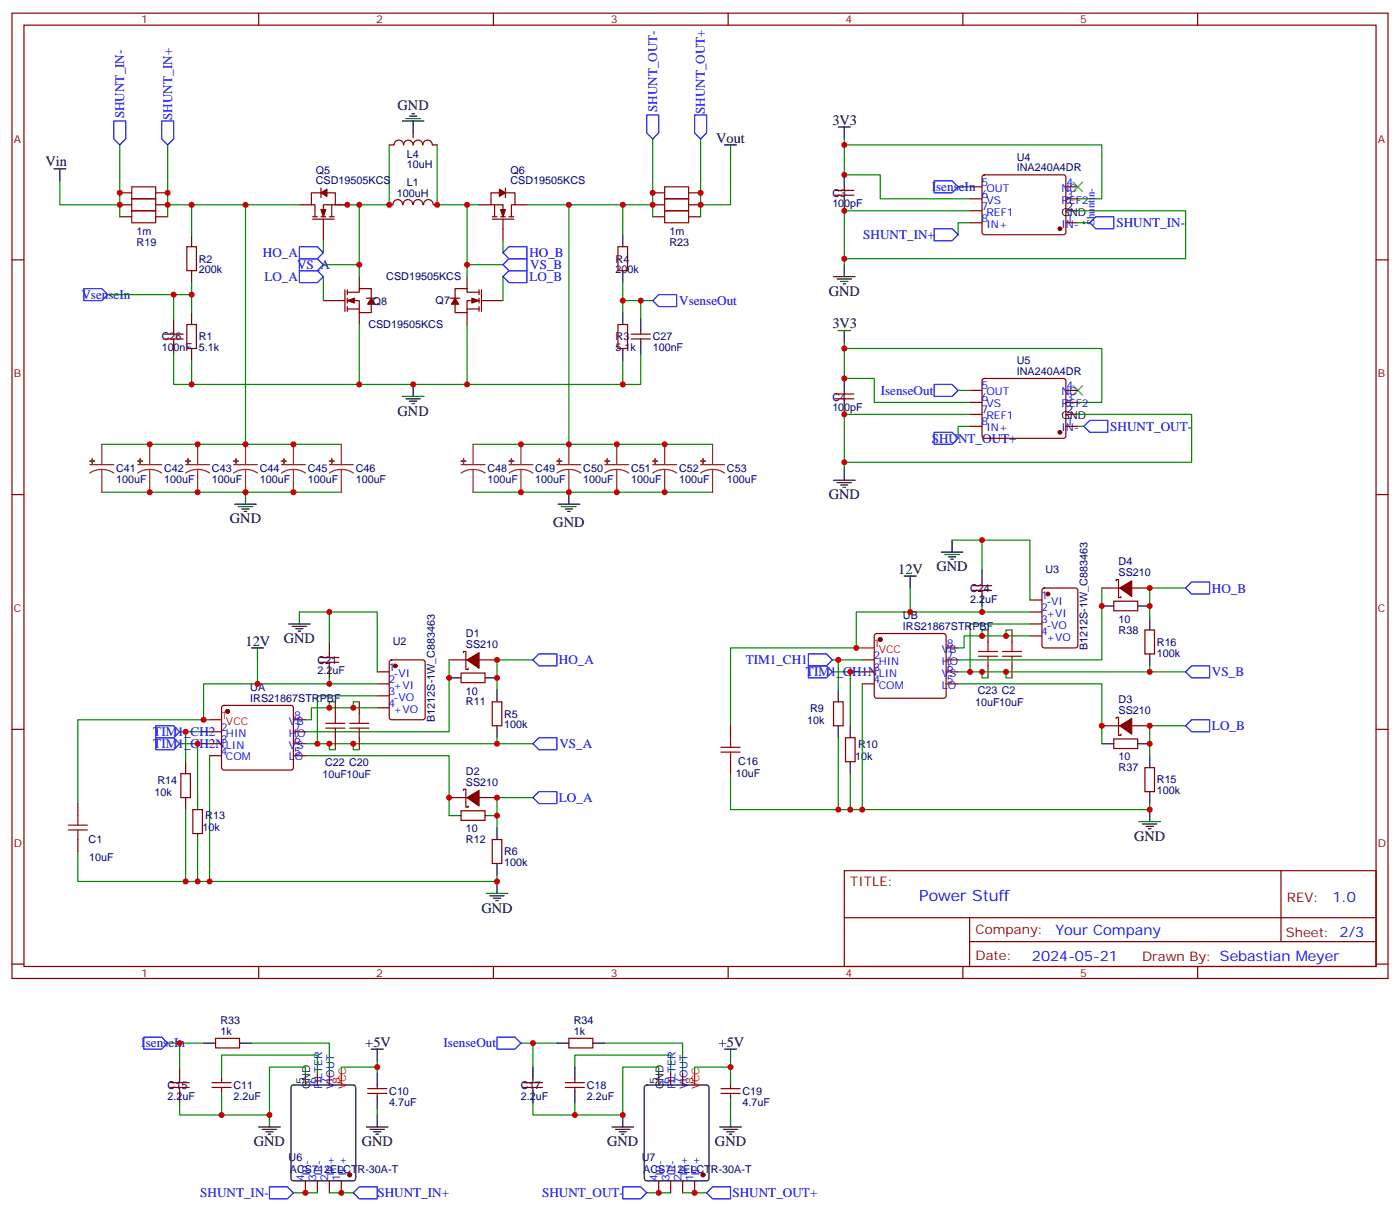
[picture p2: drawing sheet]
<svg xmlns="http://www.w3.org/2000/svg" width="412mm" height="357mm" viewBox="0 0 412 357" stroke-linecap="round" stroke-linejoin="round" font-family="sans-serif">
<g fill="none" stroke="#870000" stroke-width=".35">
<path d="M3.5 3.9h405.4v284.3h-405.4zM7.1 7.4h398.2v277.3h-398.2zM76.2 3.9v3.5M145.3 3.9v3.5M214.5 3.9v3.5M283.6 3.9v3.5M352.8 3.9v3.5M121.7 39.2v1.4M35.3 56.8h3.5M45.9 56.8h3.5M94.5 55.4v2.8M94.5 56.8h-2.8v3.5h1.1v3.6"/>
<path d="M96.3 56.8h2.5v3.5h-3.6v3.6M114.7 42.7h1.4a1.41 1.41 0 0 1 1.4-1.4 1.41 1.41 0 0 1 1.4 1.4 1.41 1.41 0 0 1 1.4-1.4 1.41 1.41 0 0 1 1.4 1.4 1.41 1.41 0 0 1 1.4-1.4 1.41 1.41 0 0 1 1.4 1.4 1.41 1.41 0 0 1 1.4-1.4 1.41 1.41 0 0 1 1.5 1.4h1.4M147.1 56.8h-2.5v3.5h3.6v3.6M148.9 55.4v2.8M148.9 56.8h2.8v3.5h-1.1v3.6M192.3 56.8h3.5M202.8 56.8h3.6M245.9 57.5h5.6M245.9 56.1h5.6M248.7 55v1.1M248.7 57.5v1.1M285.8 58.6h3.5"/>
<path d="M285.8 55h3.5M289.5 51.7l.5-.2h23.3l.5 .2 .2 .5-.1 16.5-.6 .4h-23.6l-.4-.7v-16.2zM314 58.6h3.5M314 55h3.5M3.5 76.6h3.6M35.3 60.3h3.5M35.3 63.9h3.5M45.9 60.3h3.5M45.9 63.9h3.5M55 72.7h2.9v7h-2.9zM88.2 60.3h3.5M92.1 63.9h1.4"/>
<path d="M92.1 64.6h6.3M94.5 63.9h1.5M95.2 64.6v6.3M97 63.9h1.4M97.7 60.3v3.6M98.8 60.3h3.5M114.7 60.3h1M115.8 60.3a1.41 1.41 0 0 1 1.4-1.5 1.41 1.41 0 0 1 1.4 1.5M118.7 60.3a1.41 1.41 0 0 1 1.4-1.5 1.41 1.41 0 0 1 1.5 1.5M121.7 60.3a1.41 1.41 0 0 1 1.4-1.5 1.41 1.41 0 0 1 1.4 1.5M124.8 60.3a1.41 1.41 0 0 1 1.4-1.5 1.41 1.41 0 0 1 1.4 1.5M127.7 60.3h1.1"/>
<path d="M141.1 60.3h3.5M145 63.9h1.4M145 64.6h6.3M145.7 60.3v3.6M147.5 63.9h1.4M148.2 64.6v6.3M149.9 63.9h1.4M151.7 60.3h3.5M182 72.7h2.9v7h-2.9zM192.3 60.3h3.5M192.3 63.9h3.5M202.8 60.3h3.6"/>
<path d="M202.8 63.9h3.6M285.8 65.6h3.5M285.8 62.1h3.5M314 65.6h3.5M405.3 76.6h3.6M48.3 99.8h5.7M48.3 98.4h5.7M51.2 97.4v1M51.2 99.8v1.1M55 95.6h2.9v7.1h-2.9zM95.2 88.5h6.4M101.6 85.4v6.3"/>
<path d="M102.3 88.5h3.5v3.6h3.6v-2.5M102.3 86.1h3.5v-1.1h3.6v2.8M102.3 85.4v1.4M102.3 87.8v1.5M102.3 90.3v1.4M102.3 91h3.5M105.8 81.5v3.5M105.8 92.1v3.5M107.9 87.8h2.9M132.6 87.8h2.9M137.6 91h3.5M137.6 81.5v3.5"/>
<path d="M137.6 92.1v3.5M141.1 88.5h-3.5v3.6h-3.5v-2.5M141.1 86.1h-3.5v-1.1h-3.5v2.8M141.1 85.4v1.4M141.1 87.8v1.5M141.1 90.3v1.4M141.8 88.5h6.4M141.8 85.4v6.3M182 95.6h2.9v7.1h-2.9zM185.9 99.8h5.7M185.9 98.4h5.7M188.7 97.4v1"/>
<path d="M188.7 99.8v1.1M245.9 117.5h5.6M245.9 116.1h5.6M248.7 115v1.1M248.7 117.5v1M285.8 118.5h3.5M285.8 115h3.5M289.5 111.7l.5-.2h23.3l.5 .2 .2 .5-.1 16.5-.6 .4h-23.6l-.4-.7v-16.2zM314 118.5h3.5M314 115h3.5M285.8 125.6h3.5M285.8 122.1h3.5"/>
<path d="M314 125.6h3.5M3.5 145.7h3.6M405.3 145.7h3.6M286.5 173.9h5.6M286.5 172.5h5.6M289.3 171.4v1.1M289.3 173.9v1.1M303.4 176.7h3.5M307.2 173.4l.4-.2h9.2l.6 .4 .1 16.5-.5 .7-9.4 .1-.6-.5-.1-16.5zM324.6 173.2h5.2M328.1 177.1h7v2.8h-7zM328.8 171.1v-.4h.7v5.3h.7v-.3"/>
<path d="M333.4 173.2h5.3M94.2 195.1h5.6M94.2 193.7h5.6M97 192.6v1.1M97 195.1v1M111.1 197.9h3.6M114.9 194.6l.5-.2h9.1l.7 .4v16.5l-.4 .7h-9.4l-.7-.4v-16.5zM132.3 194.4h5.3M135.8 198.3h7.1v2.8h-7.1zM136.5 192.3v-.4h.7v5.3h.7v-.4M141.1 194.4h5.3M254 194.4h3.5"/>
<path d="M254 197.9h3.5M257.8 186.8l.4-.2h19.8l.5 .2 .2 .5v17.7l-.2 .5-.5 .2h-19.8l-.5-.3-.2-.4v-17.7zM278.7 194.4h3.5M278.7 197.9h3.5M278.7 190.9h3.5M291 185.6v3.5M291 196.1v3.6M298.1 185.6v3.5M298.1 196.1v3.6M303.4 180.3h3.5M303.4 183.8h3.5M303.4 187.3h3.5"/>
<path d="M337.3 185.6h2.8v7h-2.8zM3.5 214.8h3.6M61.7 215.5h3.6M61.7 219.1h3.6M65.5 208l.5-.2h19.7l.5 .2 .2 .5v17.6l-.2 .5-.5 .2h-19.7l-.5-.2-.2-.5v-17.6zM86.4 215.5h3.6M86.4 219.1h3.6M86.4 212h3.6M98.8 206.7v3.6M98.8 217.3v3.5M105.8 206.7v3.6M105.8 217.3v3.5"/>
<path d="M111.1 201.4h3.6M111.1 205h3.6M111.1 208.5h3.6M145 206.7h2.8v7.1h-2.8zM215.2 213.8v3.5M245.5 206.7h2.9v7.1h-2.9zM249.1 217.3h2.8v7.1h-2.8zM254 201.4h3.5M278.7 201.4h3.5M324.6 213.8h5.2M328.1 217.7h7v2.8h-7zM328.8 211.7v-.4h.7v5.3h.7v-.3"/>
<path d="M333.4 213.8h5.3M405.3 214.8h3.6M22.9 236.7v3.5M53.3 227.9h2.8v7h-2.8zM56.8 238.5h2.8v7h-2.8zM61.7 222.6h3.6M86.4 222.6h3.6M132.3 234.9h5.3M135.8 238.8h7.1v2.9h-7.1zM136.5 232.8v-.3h.7v5.3h.7v-.4M141.1 234.9h5.3M215.2 224.4v3.5"/>
<path d="M337.3 226.1h2.8v7.1h-2.8zM22.9 247.3v3.5M145 247.3h2.8v7.1h-2.8zM248.7 256.5h156.6v28.2h-156.6zM377.3 256.5v20.9M248.7 270.3h156.5M285.6 277.4h119.6M285.6 270.3v14.1M3.5 284h3.6M76.2 284.7v3.5M145.3 284.7v3.5M214.5 284.7v3.5"/>
<path d="M283.6 284.7v3.5M352.8 284.7v3.5M405.3 284h3.6M50.1 318.9h5.6M52.9 317.9v1M62.4 318.9h5.7M63.5 305.9h7.1v2.8h-7.1zM65.3 317.9v1M93.5 316.1v3.5M97 316.1v3.5M111.1 319.6v1.1M154.2 318.9h5.6"/>
<path d="M157 317.9v1M166.5 318.9h5.7M167.6 305.9h7v2.8h-7zM169.3 317.9v1M197.6 316.1v3.5M201.1 316.1v3.5M215.2 319.6v1.1M50.1 320.3h5.6M52.9 320.3v1.1M62.4 320.3h5.7M65.3 320.3v1.1M108.3 320.7h5.6"/>
<path d="M108.3 322.1h5.6M111.1 322.1v1M154.2 320.3h5.6M157 320.3v1.1M166.5 320.3h5.7M169.3 320.3v1.1M212.4 320.7h5.6M212.4 322.1h5.6M215.2 322.1v1M90 347.8v3.6M93.5 347.8v3.6M97 347.8v3.6"/>
<path d="M100.5 347.8v3.6M194 347.8v3.6M197.6 347.8v3.6M201.1 347.8v3.6M204.6 347.8v3.6"/>
</g>
<g fill="none" stroke="#008700" stroke-width=".35">
<path d="M35.3 42.7v17.6h-17.7v-7M49.4 42.7v17.6h38.8M114.7 42.7v17.6h-15.9M128.8 42.7v17.6h8.8v17.7h10.6M192.3 40.9v19.4h-37.1M206.4 40.9v19.4h8.8v-14.1M248.7 40.9v10.6h10.6v7.1h26.5M248.7 42.7h75.9v15.9h-7.1M282.2 55h3.6M35.3 60.3v3.6M49.4 60.3v3.6M56.4 60.3v8.8"/>
<path d="M72.3 60.3v70.6M95.2 78h10.6M95.2 70.9v3.5M105.8 60.3v21.2M137.6 60.3h3.5M137.6 78v3.5M148.2 70.9v3.5M167.6 60.3v70.6M183.4 60.3v8.8M192.3 60.3v3.6M206.4 60.3v3.6M285.8 65.6h-3.6v3.5"/>
<path d="M285.8 62.1h-37.1v15.9M317.5 62.1h31.7v14.1h-100.5M317.5 65.6h3.5M31.7 86.8h24.7M51.2 86.8v7M56.4 83.3v8.8M95.2 81.5v7M105.8 95.6v17.6h-49.4v-7M137.6 95.6v17.6h45.8v-7M148.2 81.5v7M183.4 83.3v8.8M183.4 88.5h8.9"/>
<path d="M188.7 88.5v5.3M51.2 104.4v8.8h5.2M105.8 113.2h31.8M188.7 104.4v8.8h-5.3M248.7 102.7h75.9v15.8h-7.1M248.7 100.9v10.6h8.8v7h28.3M282.2 115h3.6M30 130.9h70.5M139.3 130.9h70.6M285.8 122.1h-37.1v15.8M285.8 125.6h-3.6v3.5M317.5 122.1h33.5v14.1h-102.3"/>
<path d="M317.5 125.6h1.8M30 145h70.5M139.3 145h70.6M280.5 159.1h22.9v17.6M289.3 159.1v8.8M268.1 173.2v7.1h35.3M289.3 178.5v1.8M324.6 173.2v21.2h-42.4M349.2 173.2h-10.5v8.8M75.8 194.4v7h35.3M88.2 180.3h22.9v17.6M97 180.3v8.8"/>
<path d="M97 199.7v1.7M132.3 194.4v21.1h-42.3M157 194.4h-10.6v8.8M245.2 194.4h8.8M245.2 197.9h8.8M246.9 194.4v8.8M250.5 197.9v15.9M252.2 190.9h-37v22.9M268.1 180.3h-15.9v10.6h1.8M282.2 197.9h56.5M289.3 197.9v1.8h1.7M291 185.6h-1.7v1.7"/>
<path d="M296.3 197.9v1.8h1.8M298.1 185.6h-1.8v1.7M303.4 183.8h-17.6v14.1M303.4 187.3h-19.4v3.6h-1.8M338.7 196.1v1.8h10.5M52.9 219.1h8.8M52.9 215.5h8.8M54.7 215.5v8.9M58.2 219.1v15.8M60 212h-37.1v24.7M75.8 201.4h-15.8v10.6h1.7M90 219.1h56.4"/>
<path d="M97 219.1v1.7h1.8M98.8 206.7h-1.8v1.8M104.1 219.1v1.7h1.7M105.8 206.7h-1.7v1.8M111.1 208.5h-19.4v3.5h-1.7M111.1 205h-17.6v14.1M146.4 217.3v1.8h10.6M246.9 217.3v21.2h7.1M254 201.4v37.1h84.7v-1.8M282.2 201.4h42.4v17.7M349.2 213.8h-10.5v8.8M54.7 238.5v21.1h7"/>
<path d="M61.7 222.6v37h84.7v-1.7M90 222.6h42.3v17.6M157 234.9h-10.6v8.9M215.2 227.9v10.6h31.7M250.5 227.9v10.6M22.9 250.8v8.8h31.8M58.2 249.1v10.5M49.4 307.3h3.5M60 307.3h-7.1v7M65.3 314.3v-3.5h28.2v5.3M74.1 307.3h22.9v8.8M90 316.1v-1.8h-10.6v14.1h-14.1v-3.5"/>
<path d="M100.5 316.1v-1.8h10.6v1.8M111.1 312.6v1.7M153.5 307.3h3.5M164 307.3h-7v7M169.3 314.3v-3.5h28.3v5.3M178.2 307.3h22.9v8.8M194 316.1v-1.8h-10.6v14.1h-14.1v-3.5M204.6 316.1v-1.8h10.6v1.8M215.2 312.6v1.7M52.9 324.9v3.5h12.4M111.1 326.7v1.7M157 324.9v3.5h12.3"/>
<path d="M215.2 326.7v1.7M86.4 351.4h7.1M97 351.4h7.1M190.5 351.4h7.1M201.1 351.4h7"/>
</g>
<g fill="none" stroke="#000" stroke-width=".35">
<path d="M118.5 35.6h6.4M119.6 34.9h4.2M120.6 34.2h2.2M121.4 33.5h.7M121.7 35.6v3.6M246.9 37.4h3.6M248.7 37.4v3.5M15.9 49.7h3.5M17.6 49.7v3.6M213.4 42.7h3.6M215.2 42.7v3.5M248.7 51.5v3.5"/>
<path d="M248.7 58.6v3.5M56.4 69.1v3.6M56.4 79.7v3.6M183.4 69.1v3.6M183.4 79.7v3.6M248.7 78v3.5M314 62.1h3.5M51.2 93.8v3.6M56.4 92.1v3.5M183.4 92.1v3.5M188.7 93.8v3.6M245.5 81.5h6.4"/>
<path d="M246.6 82.2h4.2M246.9 97.4h3.6M247.6 82.9h2.2M248.4 83.6h.7M248.7 97.4v3.5M51.2 100.9v3.5M56.4 102.7v3.5M118.5 116.8h6.4M119.6 117.5h4.2M120.6 118.2h2.2M121.4 118.9h.7M121.7 113.2v3.6"/>
<path d="M183.4 102.7v3.5M188.7 100.9v3.5M248.7 111.5v3.5M248.7 118.5v3.6M248.7 137.9v3.6M314 122.1h3.5M69.1 148.5h6.4M70.2 149.2h4.2M71.3 149.9h2.1M72 150.6h.7M72.3 145v3.5M164.4 148.5h6.3"/>
<path d="M165.5 149.2h4.2M166.5 149.9h2.1M167.2 150.6h.7M167.6 145v3.5M245.5 141.5h6.4M246.6 142.2h4.2M247.6 142.9h2.2M248.4 143.6h.7M280.5 159.1v3.5M266.3 169.7h3.6M268.1 169.7v3.5M277.3 162.6h6.3"/>
<path d="M278.3 163.3h4.3M279.4 164h2.1M280.1 164.7h.7M289.3 167.9v3.5M289.3 175v3.5M324.6 178.5h3.5M335.1 178.5h3.6M74.1 190.9h3.5M75.8 190.9v3.5M85 183.8h6.4M86.1 184.5h4.2M87.1 185.2h2.2"/>
<path d="M87.8 185.9h.7M88.2 180.3v3.5M97 189.1v3.5M97 196.1v3.6M132.3 199.7h3.5M142.9 199.7h3.5M338.7 182v3.6M338.7 192.6v3.5M146.4 203.2v3.5M146.4 213.8v3.5M246.9 203.2v3.5M246.9 213.8v3.5"/>
<path d="M250.5 213.8v3.5M324.6 219.1h3.5M335.1 219.1h3.6M54.7 224.4v3.5M54.7 234.9v3.6M58.2 234.9v3.6M250.5 224.4v3.5M338.7 222.6v3.5M338.7 233.2v3.5M338.7 238.5v3.5M58.2 245.5v3.6M132.3 240.2h3.5"/>
<path d="M142.9 240.2h3.5M146.4 243.8v3.5M146.4 254.4v3.5M146.4 259.6v3.6M335.5 242h6.3M336.5 242.7h4.3M337.6 243.4h2.1M338.3 244.1h.7M143.2 263.2h6.4M144.3 263.9h4.2M145.3 264.6h2.2M146 265.3h.8"/>
<path d="M52.9 314.3v3.6M60 307.3h3.5M65.3 314.3v3.6M70.6 307.3h3.5M86 319.8l.4-.2h17.7l.6 .4 .1 27.1-.5 .7h-17.9l-.6-.4-.1-27.1zM90 316.1v3.5M109.4 309h3.5M111.1 309v3.6M111.1 316.1v3.5M157 314.3v3.6M164 307.3h3.6M169.3 314.3v3.6"/>
<path d="M174.6 307.3h3.6M190 319.8l.5-.2h17.6l.7 .4v27.1l-.4 .7h-17.9l-.7-.4v-27.1zM194 316.1v3.5M213.4 309h3.6M215.2 309v3.6M215.2 316.1v3.5M52.9 321.4v3.5M65.3 321.4v3.5M76.2 332h6.3M77.3 332.7h4.2M78.3 333.4h2.1M79 334.1h.7"/>
<path d="M79.4 328.4v3.6M107.9 332h6.4M109 332.7h4.2M110.1 333.4h2.1M110.8 334.1h.7M111.1 323.1v3.6M111.1 328.4v3.6M157 321.4v3.5M169.3 321.4v3.5M180.3 332h6.3M181.3 332.7h4.3M182.4 333.4h2.1"/>
<path d="M183.1 334.1h.7M183.4 328.4v3.6M212 332h6.4M213.1 332.7h4.2M214.1 333.4h2.2M214.8 334.1h.7M215.2 323.1v3.6M215.2 328.4v3.6"/>
</g>
<g fill="none" stroke="#00f" stroke-width=".35">
<path d="M33.5 35.6h3.5v5.3l-1.7 1.8-1.8-1.8zM47.6 35.6h3.6v5.3l-1.8 1.8-1.8-1.8zM190.5 33.9h3.5v5.3l-1.7 1.7-1.8-1.7zM204.6 33.9h3.5v5.3l-1.7 1.7-1.8-1.7zM275.2 53.3h5.3l1.7 1.7-1.7 1.8h-5.3zM88.2 72.7h5.3l1.7 1.7-1.7 1.8h-5.3zM88.2 79.7h5.3l1.7 1.8-1.7 1.8h-5.3zM88.2 76.2h5.3l1.7 1.8-1.7 1.7h-5.3zM148.2 74.4l1.7-1.7h5.3v3.5h-5.3zM148.2 78l1.7-1.8h5.3v3.5h-5.3zM275.2 67.4h5.3l1.7 1.7-1.7 1.8h-5.3zM321 65.6l1.8-1.7h5.3v3.5h-5.3z"/>
<path d="M24.7 85h5.3l1.7 1.8-1.7 1.7h-5.3zM148.2 81.5l1.7-1.8h5.3v3.6h-5.3zM192.3 88.5l1.7-1.7h5.3v3.5h-5.3zM275.2 113.2h5.3l1.7 1.8-1.7 1.8h-5.3zM275.2 127.4h5.3l1.7 1.7-1.7 1.8h-5.3zM319.3 125.6l1.7-1.8h5.3v3.6h-5.3zM349.2 173.2l1.8-1.8h5.3v3.6h-5.3zM157 194.4l1.7-1.8h5.3v3.5h-5.3zM238.1 196.1h5.3l1.8 1.8-1.8 1.8h-5.3zM238.1 192.6h5.3l1.8 1.8-1.8 1.7h-5.3zM349.2 197.9l1.8-1.8h5.3v3.6h-5.3zM45.9 217.3h5.3l1.7 1.8-1.7 1.7h-5.3z"/>
<path d="M45.9 213.8h5.3l1.7 1.7-1.7 1.8h-5.3zM157 219.1l1.7-1.8h5.3v3.5h-5.3zM349.2 213.8l1.8-1.8h5.3v3.5h-5.3zM157 234.9l1.7-1.7h5.3v3.5h-5.3zM42.3 305.5h5.3l1.8 1.8-1.8 1.7h-5.3zM146.4 305.5h5.3l1.8 1.8-1.8 1.7h-5.3zM79.4 349.6h5.3l1.7 1.8-1.7 1.7h-5.3zM104.1 351.4l1.7-1.8h5.3v3.5h-5.3zM183.4 349.6h5.3l1.8 1.8-1.8 1.7h-5.3zM208.1 351.4l1.8-1.8h5.3v3.5h-5.3z"/>
</g>
<g fill="#870000" stroke="#870000" stroke-width=".35">
<path d="M137.6 194.4l3.5-2.1v4.5z"/>
<path d="M137.6 234.9l3.5-2.1v4.6z"/>
<path d="M329.8 213.8l3.6-2.1v4.6z"/>
<path d="M329.8 173.2l3.6-2.1v4.6z"/>
<path d="M94.5 56.8l1.8-1.1v2.2z"/>
<path d="M94.5 61.7h1.5l-.8 2.2z"/>
<path d="M147.1 55.7l1.8 1.1-1.8 1.1z"/>
<path d="M147.5 61.7h1.4l-.7 2.2z"/>
<path d="M109.4 87.8l1 1.8h-2.1z"/>
<path d="M102.3 88.5l2.1-.7v1.5z"/>
<path d="M134.1 87.8l1 1.8h-2.1z"/>
<path d="M139 87.8l2.1 .7-2.1 .8z"/>
<circle cx="116.4" cy="196.1" r=".53"/>
<circle cx="312.2" cy="67.4" r=".53"/>
<circle cx="312.2" cy="127.4" r=".53"/>
<circle cx="308.7" cy="175" r=".53"/>
<circle cx="67" cy="209.5" r=".53"/>
<circle cx="259.3" cy="188.4" r=".53"/>
<circle cx="103" cy="346.1" r=".53"/>
<circle cx="207.1" cy="346.1" r=".53"/>
</g>
<path d="M316.1 53.6l2.8 2.8M318.9 53.6l-2.8 2.8M316.1 113.6l2.8 2.8M318.9 113.6l-2.8 2.8" fill="none" stroke="#3c3" stroke-width=".35"/>
<g fill="none" stroke="#a10000" stroke-width=".35">
<path d="M38.8 58.6h7.1v3.5h-7.1zM38.8 55h7.1v3.6h-7.1zM195.8 58.6h7v3.5h-7zM195.8 55h7v3.6h-7zM38.8 62.1h7.1v3.5h-7.1zM195.8 62.1h7v3.5h-7zM288.2 193.3h5.7M288.2 191.9h5.7M291 189.1v2.8M291 193.3v2.8M295.3 193.3h5.6M295.3 191.9h5.6"/>
<path d="M298.1 189.1v2.8M298.1 193.3v2.8M96 214.5h5.6M96 213.1h5.6M98.8 210.3v2.8M98.8 214.5v2.8M103 214.5h5.7M103 213.1h5.7M105.8 210.3v2.8M105.8 214.5v2.8M215.2 217.3v2.8M212.4 221.5h5.6"/>
<path d="M212.4 220.1h5.6M215.2 221.5v2.9M20.1 244.5h5.7M20.1 243.1h5.7M22.9 240.2v2.9M22.9 244.5v2.8"/>
</g>
<path d="M318.9 65.6h.7M319.3 65.3v.7" fill="none" stroke="#000" stroke-width=".29"/>
<g fill="none" stroke="#8c2424" stroke-width=".35">
<path d="M26.5 136.9h7M30 138.3l1.8 .2 1.7 .8M30 138.3l-1.9 .2-1.6 .8M30 130.9v6M30 138.3v6.7M40.6 136.9h7M44.1 138.3l1.8 .2 1.7 .8M44.1 138.3l-1.9 .2-1.6 .8M44.1 130.9v6M44.1 138.3v6.7M54.7 136.9h7M58.2 138.3l1.9 .2 1.6 .8"/>
<path d="M58.2 138.3l-1.8 .2-1.7 .8M58.2 130.9v6M58.2 138.3v6.7M68.8 136.9h7M72.3 138.3l1.9 .2 1.6 .8M72.3 138.3l-1.8 .2-1.7 .8M72.3 130.9v6M72.3 138.3v6.7M82.9 136.9h7.1M86.4 138.3l1.9 .2 1.7 .8M86.4 138.3l-1.8 .2-1.7 .8M86.4 130.9v6"/>
<path d="M86.4 138.3v6.7M97 136.9h7.1M100.5 138.3l1.9 .2 1.7 .8M100.5 138.3l-1.8 .2-1.7 .8M100.5 130.9v6M100.5 138.3v6.7M135.8 136.9h7.1M139.3 138.3l1.9 .2 1.7 .8M139.3 138.3l-1.8 .2-1.7 .8M139.3 130.9v6M139.3 138.3v6.7M149.9 136.9h7.1"/>
<path d="M153.5 138.3l1.8 .2 1.7 .8M153.5 138.3l-1.9 .2-1.7 .8M153.5 130.9v6M153.5 138.3v6.7M164 136.9h7.1M167.6 138.3l1.8 .2 1.7 .8M167.6 138.3l-1.9 .2-1.7 .8M167.6 130.9v6M167.6 138.3v6.7M178.2 136.9h7M181.7 138.3l1.8 .2 1.7 .8M181.7 138.3l-1.9 .2-1.6 .8"/>
<path d="M181.7 130.9v6M181.7 138.3v6.7M192.3 136.9h7M195.8 138.3l1.8 .2 1.7 .8M195.8 138.3l-1.9 .2-1.6 .8M195.8 130.9v6M195.8 138.3v6.7M206.4 136.9h7M209.9 138.3l1.9 .2 1.6 .8M209.9 138.3l-1.8 .2-1.7 .8M209.9 130.9v6M209.9 138.3v6.7"/>
</g>
<g fill="#8c2424" stroke="#8c2424" stroke-width=".35">
<path d="M135.8 135.8l1.4 .1z"/>
<path d="M136.5 135.1l.1 1.4z"/>
<path d="M149.9 135.8l1.4 .1z"/>
<path d="M150.6 135.1l.1 1.4z"/>
<path d="M164 135.8l1.5 .1z"/>
<path d="M164.7 135.1l.1 1.4z"/>
<path d="M178.2 135.8l1.4 .1z"/>
<path d="M178.9 135.1v1.4z"/>
<path d="M192.3 135.8l1.4 .1z"/>
<path d="M193 135.1v1.4z"/>
<path d="M206.4 135.8l1.4 .1z"/>
<path d="M207.1 135.1v1.4z"/>
<path d="M97 135.8l1.4 .1z"/>
<path d="M97.7 135.1l.1 1.4z"/>
<path d="M82.9 135.8l1.4 .1z"/>
<path d="M83.6 135.1v1.4z"/>
<path d="M68.8 135.8l1.4 .1z"/>
<path d="M69.5 135.1v1.4z"/>
<path d="M54.7 135.8l1.4 .1z"/>
<path d="M55.4 135.1v1.4z"/>
<path d="M40.6 135.8l1.4 .1z"/>
<path d="M41.3 135.1v1.4z"/>
<path d="M26.5 135.8l1.4 .1z"/>
<path d="M27.2 135.1v1.4z"/>
</g>
<path d="M254 190.9h3.5M61.7 212h3.6M100.5 316.1v3.5M204.6 316.1v3.5" fill="none" stroke="#f00" stroke-width=".35"/>
<g fill="#c00">
<circle cx="146.4" cy="194.4" r=".88"/>
<circle cx="146.4" cy="234.9" r=".88"/>
<circle cx="146.4" cy="219.1" r=".88"/>
<circle cx="132.3" cy="234.9" r=".88"/>
<circle cx="75.8" cy="201.4" r=".88"/>
<circle cx="146.4" cy="259.6" r=".88"/>
<circle cx="54.7" cy="215.5" r=".88"/>
<circle cx="58.2" cy="219.1" r=".88"/>
<circle cx="58.2" cy="259.6" r=".88"/>
<circle cx="54.7" cy="259.6" r=".88"/>
<circle cx="60" cy="212" r=".88"/>
<circle cx="248.7" cy="51.5" r=".88"/>
<circle cx="248.7" cy="76.2" r=".88"/>
<circle cx="248.7" cy="42.7" r=".88"/>
<circle cx="248.7" cy="62.1" r=".88"/>
<circle cx="248.7" cy="122.1" r=".88"/>
<circle cx="248.7" cy="102.7" r=".88"/>
<circle cx="248.7" cy="136.2" r=".88"/>
<circle cx="248.7" cy="111.5" r=".88"/>
<circle cx="72.3" cy="130.9" r=".88"/>
<circle cx="72.3" cy="145" r=".88"/>
<circle cx="97" cy="180.3" r=".88"/>
<circle cx="97" cy="201.4" r=".88"/>
<circle cx="61.7" cy="259.6" r=".88"/>
<circle cx="93.5" cy="219.1" r=".88"/>
<circle cx="285.8" cy="197.9" r=".88"/>
<circle cx="254" cy="238.5" r=".88"/>
<circle cx="289.3" cy="180.3" r=".88"/>
<circle cx="289.3" cy="159.1" r=".88"/>
<circle cx="252.2" cy="190.9" r=".88"/>
<circle cx="246.9" cy="238.5" r=".88"/>
<circle cx="250.5" cy="238.5" r=".88"/>
<circle cx="250.5" cy="197.9" r=".88"/>
<circle cx="246.9" cy="194.4" r=".88"/>
<circle cx="338.7" cy="238.5" r=".88"/>
<circle cx="268.1" cy="180.3" r=".88"/>
<circle cx="324.6" cy="213.8" r=".88"/>
<circle cx="338.7" cy="197.9" r=".88"/>
<circle cx="338.7" cy="213.8" r=".88"/>
<circle cx="338.7" cy="173.2" r=".88"/>
<circle cx="56.4" cy="86.8" r=".88"/>
<circle cx="183.4" cy="88.5" r=".88"/>
<circle cx="56.4" cy="113.2" r=".88"/>
<circle cx="51.2" cy="86.8" r=".88"/>
<circle cx="183.4" cy="113.2" r=".88"/>
<circle cx="188.7" cy="88.5" r=".88"/>
<circle cx="167.6" cy="130.9" r=".88"/>
<circle cx="167.6" cy="145" r=".88"/>
<circle cx="102.3" cy="60.3" r=".88"/>
<circle cx="137.6" cy="60.3" r=".88"/>
<circle cx="105.8" cy="60.3" r=".88"/>
<circle cx="105.8" cy="78" r=".88"/>
<circle cx="137.6" cy="78" r=".88"/>
<circle cx="105.8" cy="113.2" r=".88"/>
<circle cx="137.6" cy="113.2" r=".88"/>
<circle cx="121.7" cy="113.2" r=".88"/>
<circle cx="56.4" cy="60.3" r=".88"/>
<circle cx="72.3" cy="60.3" r=".88"/>
<circle cx="97" cy="208.5" r=".88"/>
<circle cx="104.1" cy="208.5" r=".88"/>
<circle cx="97" cy="219.1" r=".88"/>
<circle cx="104.1" cy="219.1" r=".88"/>
<circle cx="289.3" cy="187.3" r=".88"/>
<circle cx="289.3" cy="197.9" r=".88"/>
<circle cx="296.3" cy="197.9" r=".88"/>
<circle cx="296.3" cy="187.3" r=".88"/>
<circle cx="183.4" cy="60.3" r=".88"/>
<circle cx="167.6" cy="60.3" r=".88"/>
<circle cx="35.3" cy="60.3" r=".88"/>
<circle cx="49.4" cy="60.3" r=".88"/>
<circle cx="195.8" cy="130.9" r=".88"/>
<circle cx="195.8" cy="145" r=".88"/>
<circle cx="181.7" cy="130.9" r=".88"/>
<circle cx="181.7" cy="145" r=".88"/>
<circle cx="153.5" cy="130.9" r=".88"/>
<circle cx="153.5" cy="145" r=".88"/>
<circle cx="206.4" cy="60.3" r=".88"/>
<circle cx="192.3" cy="60.3" r=".88"/>
<circle cx="86.4" cy="130.9" r=".88"/>
<circle cx="86.4" cy="145" r=".88"/>
<circle cx="58.2" cy="130.9" r=".88"/>
<circle cx="58.2" cy="145" r=".88"/>
<circle cx="44.1" cy="130.9" r=".88"/>
<circle cx="44.1" cy="145" r=".88"/>
<circle cx="49.4" cy="56.8" r=".88"/>
<circle cx="35.3" cy="56.8" r=".88"/>
<circle cx="206.4" cy="56.8" r=".88"/>
<circle cx="192.3" cy="56.8" r=".88"/>
<circle cx="146.4" cy="199.7" r=".88"/>
<circle cx="132.3" cy="199.7" r=".88"/>
<circle cx="146.4" cy="240.2" r=".88"/>
<circle cx="338.7" cy="178.5" r=".88"/>
<circle cx="324.6" cy="178.5" r=".88"/>
<circle cx="338.7" cy="219.1" r=".88"/>
<circle cx="111.1" cy="314.3" r=".88"/>
<circle cx="79.4" cy="328.4" r=".88"/>
<circle cx="65.3" cy="328.4" r=".88"/>
<circle cx="90" cy="351.4" r=".88"/>
<circle cx="100.5" cy="351.4" r=".88"/>
<circle cx="52.9" cy="307.3" r=".88"/>
<circle cx="157" cy="307.3" r=".88"/>
<circle cx="204.6" cy="351.4" r=".88"/>
<circle cx="194" cy="351.4" r=".88"/>
<circle cx="169.3" cy="328.4" r=".88"/>
<circle cx="183.4" cy="328.4" r=".88"/>
<circle cx="215.2" cy="314.3" r=".88"/>
<circle cx="114.7" cy="60.3" r=".88"/>
<circle cx="128.8" cy="60.3" r=".88"/>
</g>
<text font-size="4.6" fill="#00f" x="270.8" y="265.5">Power Stuff</text>
<g font-size="4.2">
<text x="117.1" y="32.4">GND</text>
<text x="211" y="42">Vout</text>
<text x="245.2" y="36.7">3V3</text>
<text x="13.4" y="49">Vin</text>
<text x="244.1" y="87.1">GND</text>
<text x="245.2" y="96.7">3V3</text>
<text x="117.1" y="122.4">GND</text>
<text x="244.1" y="147.1">GND</text>
<text x="67.7" y="154.2">GND</text>
<text x="163" y="155.2">GND</text>
<text x="264.6" y="169">12V</text>
<text x="275.9" y="168.3">GND</text>
<text x="72.3" y="190.1">12V</text>
<text x="83.6" y="189.4">GND</text>
<text x="334.1" y="247.6">GND</text>
<text x="141.8" y="268.8">GND</text>
<text x="107.6" y="308.3">+5V</text>
<text x="211.7" y="308.3">+5V</text>
<text x="74.8" y="337.6">GND</text>
<text x="106.5" y="337.6">GND</text>
<text x="178.9" y="337.6">GND</text>
<text x="210.6" y="337.6">GND</text>
</g>
<g font-size="4.2" fill="#00f">
<text x="392.5" y="265.7">1.0</text>
<text x="310.9" y="275.3">Your Company</text>
<text x="304" y="283.1">2024-05-21</text>
</g>
<g font-size="3.9" fill="#00f">
<text x="36.6" y="34.9" transform="rotate(-90 36.6 34.9)">SHUNT_IN-</text>
<text x="50.7" y="35.3" transform="rotate(-90 50.7 35.3)">SHUNT_IN+</text>
<text x="193.6" y="33.1" transform="rotate(-90 193.6 33.1)">SHUNT_OUT-</text>
<text x="207.7" y="33.7" transform="rotate(-90 207.7 33.7)">SHUNT_OUT+</text>
<text x="274.5" y="56.3">IsenseIn</text>
<text x="254.3" y="70.5">SHUNT_IN+</text>
<text x="328.8" y="66.9">SHUNT_IN-</text>
<text x="77.5" y="75.7">HO_A</text>
<text x="155.9" y="75.7">HO_B</text>
<text x="77.9" y="82.8">LO_A</text>
<text x="87.5" y="79.2">VS_A</text>
<text x="155.9" y="82.7">LO_B</text>
<text x="156.2" y="79.2">VS_B</text>
<text x="24" y="88.1">VsenseIn</text>
<text x="200.1" y="89.9">VsenseOut</text>
<text x="259.4" y="116.3">IsenseOut</text>
<text x="274.5" y="130.4">SHUNT_OUT+</text>
<text x="327" y="126.9">SHUNT_OUT-</text>
<text x="357" y="174.5">HO_B</text>
<text x="164.6" y="195.7">HO_A</text>
<text x="219.7" y="195.5">TIM1_CH1</text>
<text x="237.4" y="199.2">TIM1_CH1N</text>
<text x="357" y="199.2">VS_B</text>
<text x="357" y="215.1">LO_B</text>
<text x="45.2" y="220.3">TIM1_CH2N</text>
<text x="45.2" y="216.8">TIM1_CH2</text>
<text x="164.8" y="220.3">VS_A</text>
<text x="164.6" y="236.2">LO_A</text>
<text x="41.6" y="308.5">IsenseIn</text>
<text x="130.7" y="308.5">IsenseOut</text>
<text x="59" y="352.5">SHUNT_IN-</text>
<text x="111.2" y="352.5">SHUNT_IN+</text>
<text x="159.7" y="352.5">SHUNT_OUT-</text>
<text x="215.8" y="352.6">SHUNT_OUT+</text>
</g>
<g font-size="3.9" fill="#800">
<text x="250.5" y="261.1">TITLE:</text>
<text x="379.1" y="265.7">REV:</text>
<text x="287.4" y="275.3">Company:</text>
<text x="378.7" y="275.9">Sheet: 2/3</text>
<text x="287.4" y="282.9">Date:</text>
<text x="336.4" y="283">Drawn By: Sebastian Meyer</text>
</g>
<g font-size="3.2" fill="#800">
<text x="41.6" y="6.9">1</text>
<text x="110.8" y="6.9">2</text>
<text x="179.9" y="6.9">3</text>
<text x="249.1" y="6.9">4</text>
<text x="318.2" y="6.9">5</text>
<text x="4.1" y="42">A</text>
<text x="405.9" y="42">A</text>
<text x="4.1" y="111.1">B</text>
<text x="405.9" y="111.1">B</text>
<text x="4.1" y="180.3">C</text>
<text x="405.9" y="180.3">C</text>
<text x="4.1" y="249.4">D</text>
<text x="405.9" y="249.4">D</text>
<text x="41.6" y="287.7">1</text>
<text x="110.8" y="287.7">2</text>
<text x="179.9" y="287.7">3</text>
<text x="249.1" y="287.7">4</text>
<text x="318.2" y="287.7">5</text>
</g>
<g font-size="3.2" fill="#000080">
<text x="119.9" y="46.4">L4</text>
<text x="299.5" y="47.4">U4</text>
<text x="93" y="51.2">Q5</text>
<text x="119.9" y="49.6">10uH</text>
<text x="150.4" y="51.2">Q6</text>
<text x="299.5" y="50.4">INA240A4DR</text>
<text x="93" y="54.3">CSD19505KCS</text>
<text x="116.9" y="57.9">100uH</text>
<text x="119.9" y="54.7">L1</text>
<text x="150.4" y="54.3">CSD19505KCS</text>
<text x="245.2" y="58">C3</text>
<text x="245.2" y="61.1">100pF</text>
<text x="40.2" y="69.1">1m</text>
<text x="197.2" y="69.1">1m</text>
<text x="40.2" y="72.3">R19</text>
<text x="58.6" y="77.4">R2</text>
<text x="181.3" y="77.4">R4</text>
<text x="197.2" y="72.3">R23</text>
<text x="58.6" y="80.5">200k</text>
<text x="113.8" y="82.6">CSD19505KCS</text>
<text x="181.3" y="80.5">200k</text>
<text x="109.8" y="89.8">Q8</text>
<text x="128.3" y="89.7">Q7</text>
<text x="47.6" y="100.3">C26</text>
<text x="58.6" y="100.2">R1</text>
<text x="108.5" y="96.7">CSD19505KCS</text>
<text x="181.3" y="100.2">R3</text>
<text x="192.3" y="100.3">C27</text>
<text x="47.6" y="103.4">100nF</text>
<text x="58.6" y="103.5">5.1k</text>
<text x="181.3" y="103.5">5.1k</text>
<text x="192.3" y="103.4">100nF</text>
<text x="299.5" y="107.3">U5</text>
<text x="299.5" y="110.4">INA240A4DR</text>
<text x="245.2" y="118">C4</text>
<text x="245.2" y="121.1">100pF</text>
<text x="34.2" y="142.2">100uF</text>
<text x="34.2" y="139.1">C41</text>
<text x="48.3" y="142.2">100uF</text>
<text x="48.3" y="139.1">C42</text>
<text x="62.4" y="142.2">100uF</text>
<text x="62.4" y="139.1">C43</text>
<text x="76.6" y="142.2">100uF</text>
<text x="76.6" y="139.1">C44</text>
<text x="90.7" y="142.2">100uF</text>
<text x="90.7" y="139.1">C45</text>
<text x="104.8" y="142.2">100uF</text>
<text x="104.8" y="139.1">C46</text>
<text x="143.6" y="142.2">100uF</text>
<text x="143.6" y="139.1">C48</text>
<text x="157.7" y="142.2">100uF</text>
<text x="157.7" y="139.1">C49</text>
<text x="171.8" y="142.2">100uF</text>
<text x="171.8" y="139.1">C50</text>
<text x="185.9" y="142.2">100uF</text>
<text x="185.9" y="139.1">C51</text>
<text x="200" y="142.2">100uF</text>
<text x="200" y="139.1">C52</text>
<text x="214.1" y="142.2">100uF</text>
<text x="214.1" y="139.1">C53</text>
<text x="329.5" y="166.5">D4</text>
<text x="308" y="168.8">U3</text>
<text x="329.5" y="169.7">SS210</text>
<text x="285.8" y="177.5">2.2uF</text>
<text x="285.8" y="174.3">C24</text>
<text x="266" y="185.6">IRS21867STRPBF</text>
<text x="266" y="182.4">UB</text>
<text x="329.5" y="183.4">10</text>
<text x="115.7" y="190">U2</text>
<text x="137.2" y="190.9">SS210</text>
<text x="137.2" y="187.7">D1</text>
<text x="320.4" y="191.4" transform="rotate(-90 320.4 191.4)">B1212S-1W_C883463</text>
<text x="329.5" y="186.6">R38</text>
<text x="340.8" y="190.2">R16</text>
<text x="93.5" y="195.5">C21</text>
<text x="340.8" y="193.4">100k</text>
<text x="73.7" y="203.6">UA</text>
<text x="93.5" y="198.7">2.2uF</text>
<text x="73.7" y="206.7">IRS21867STRPBF</text>
<text x="137.2" y="204.6">10</text>
<text x="137.2" y="207.8">R11</text>
<text x="238.6" y="209.6">R9</text>
<text x="287.3" y="207.9">10uF10uF</text>
<text x="288" y="204.3">C23 C2</text>
<text x="329.5" y="207.1">D3</text>
<text x="128.1" y="212.6" transform="rotate(-90 128.1 212.6)">B1212S-1W_C883463</text>
<text x="148.5" y="214.6">100k</text>
<text x="148.5" y="211.4">R5</text>
<text x="237.8" y="213.2">10k</text>
<text x="329.5" y="210.3">SS210</text>
<text x="252.7" y="220.2">R10</text>
<text x="95.8" y="225.5">C22 C20</text>
<text x="217.5" y="225.5">C16</text>
<text x="251.9" y="223.8">10k</text>
<text x="329.5" y="224">10</text>
<text x="329.5" y="227.2">R37</text>
<text x="46.4" y="230.8">R14</text>
<text x="95" y="229">10uF10uF</text>
<text x="137.2" y="231.4">SS210</text>
<text x="137.2" y="228.2">D2</text>
<text x="216.7" y="229">10uF</text>
<text x="340.8" y="234">100k</text>
<text x="340.8" y="230.8">R15</text>
<text x="45.5" y="234.3">10k</text>
<text x="59.6" y="244.9">10k</text>
<text x="60.5" y="241.4">R13</text>
<text x="137.2" y="245.2">10</text>
<text x="26.1" y="248.4">C1</text>
<text x="137.2" y="248.4">R12</text>
<text x="148.5" y="252">R6</text>
<text x="26.2" y="253.7">10uF</text>
<text x="148.5" y="255.1">100k</text>
<text x="64.9" y="304.8">1k</text>
<text x="64.9" y="301.6">R33</text>
<text x="169" y="304.8">1k</text>
<text x="169" y="301.6">R34</text>
<text x="49.4" y="323.9">2.2uF</text>
<text x="49.4" y="320.7">C15</text>
<text x="68.8" y="323.9">2.2uF</text>
<text x="68.8" y="320.7">C11</text>
<text x="114.7" y="322.5">C10</text>
<text x="153.5" y="323.9">2.2uF</text>
<text x="153.5" y="320.7">C17</text>
<text x="172.9" y="323.9">2.2uF</text>
<text x="172.9" y="320.7">C18</text>
<text x="218.7" y="322.5">C19</text>
<text x="114.7" y="325.7">4.7uF</text>
<text x="218.7" y="325.7">4.7uF</text>
<text x="85" y="341.9">U6</text>
<text x="189.1" y="341.9">U7</text>
<text x="85.4" y="345.4">ACS712ELCTR-30A-T</text>
<text x="189.5" y="345.4">ACS712ELCTR-30A-T</text>
</g>
<g font-size="3.2" fill="#00f">
<text x="289.1" y="54.7">5</text>
<text x="289.1" y="58.2">6</text>
<text x="290.6" y="56.4">OUT</text>
<text x="290.6" y="60">VS</text>
<text x="312.7" y="60">REF2</text>
<text x="312.7" y="56.4">NC</text>
<text x="314.1" y="58.2">3</text>
<text x="314.1" y="54.7">4</text>
<text x="289.1" y="61.7">7</text>
<text x="289.1" y="65.3">8</text>
<text x="290.6" y="63.5">REF1</text>
<text x="314.1" y="65.3">1</text>
<text x="290.6" y="67">IN+</text>
<text x="312.7" y="67">IN-</text>
<text x="322.4" y="66.3" transform="rotate(-90 322.4 66.3)">Shuntin-</text>
<text x="289.1" y="114.7">5</text>
<text x="289.1" y="118.2">6</text>
<text x="290.6" y="116.4">OUT</text>
<text x="290.6" y="119.9">VS</text>
<text x="312.7" y="119.9">REF2</text>
<text x="312.7" y="116.4">NC</text>
<text x="314.1" y="118.2">3</text>
<text x="314.1" y="114.7">4</text>
<text x="289.1" y="121.7">7</text>
<text x="289.1" y="125.2">8</text>
<text x="290.6" y="123.5">REF1</text>
<text x="314.1" y="125.2">1</text>
<text x="290.6" y="127">IN+</text>
<text x="312.7" y="127">IN-</text>
<text x="306.7" y="176.4">1</text>
<text x="306.7" y="179.9">2</text>
<text x="308.2" y="178.2">-VI</text>
<text x="306.7" y="183.4">3</text>
<text x="308.2" y="181.7">+VI</text>
<text x="308.2" y="185.2">-VO</text>
<text x="278.9" y="190.5">8</text>
<text x="306.7" y="187">4</text>
<text x="308.2" y="188.7">+VO</text>
<text x="114.5" y="197.6">1</text>
<text x="257.4" y="194">2</text>
<text x="257.4" y="197.6">3</text>
<text x="258.8" y="195.8">HIN</text>
<text x="277.4" y="195.8">HO</text>
<text x="277.4" y="192.3">VB</text>
<text x="278.9" y="197.6">6</text>
<text x="278.9" y="194">7</text>
<text x="114.5" y="201.1">2</text>
<text x="116" y="199.3">-VI</text>
<text x="116" y="202.8">+VI</text>
<text x="257.4" y="201.1">4</text>
<text x="258.8" y="199.3">LIN</text>
<text x="258.8" y="202.8">COM</text>
<text x="277.4" y="202.8">LO</text>
<text x="277.4" y="199.3">VS</text>
<text x="278.9" y="201.1">5</text>
<text x="114.5" y="204.6">3</text>
<text x="114.5" y="208.1">4</text>
<text x="116" y="206.4">-VO</text>
<text x="116" y="209.9">+VO</text>
<text x="65.1" y="215.2">2</text>
<text x="85.1" y="213.4">VB</text>
<text x="86.6" y="215.2">7</text>
<text x="86.6" y="211.7">8</text>
<text x="65.1" y="218.7">3</text>
<text x="66.6" y="217">HIN</text>
<text x="66.6" y="220.5">LIN</text>
<text x="85.1" y="220.5">VS</text>
<text x="85.1" y="217">HO</text>
<text x="86.6" y="218.7">6</text>
<text x="65.1" y="222.2">4</text>
<text x="66.6" y="224">COM</text>
<text x="85.1" y="224">LO</text>
<text x="86.6" y="222.2">5</text>
<text x="93.1" y="319.4" transform="rotate(-90 93.1 319.4)">6</text>
<text x="94.9" y="320.9" transform="rotate(-90 94.9 320.9)">FILTER</text>
<text x="96.7" y="319.4" transform="rotate(-90 96.7 319.4)">7</text>
<text x="98.4" y="320.9" transform="rotate(-90 98.4 320.9)">VIOUT</text>
<text x="197.2" y="319.4" transform="rotate(-90 197.2 319.4)">6</text>
<text x="199" y="320.9" transform="rotate(-90 199 320.9)">FILTER</text>
<text x="200.7" y="319.4" transform="rotate(-90 200.7 319.4)">7</text>
<text x="202.5" y="320.9" transform="rotate(-90 202.5 320.9)">VIOUT</text>
<text x="91.4" y="346.5" transform="rotate(-90 91.4 346.5)">IP-</text>
<text x="94.9" y="346.5" transform="rotate(-90 94.9 346.5)">IP-</text>
<text x="98.4" y="346.5" transform="rotate(-90 98.4 346.5)">IP+</text>
<text x="102" y="346.5" transform="rotate(-90 102 346.5)">IP+</text>
<text x="195.4" y="346.5" transform="rotate(-90 195.4 346.5)">IP-</text>
<text x="199" y="346.5" transform="rotate(-90 199 346.5)">IP-</text>
<text x="202.5" y="346.5" transform="rotate(-90 202.5 346.5)">IP+</text>
<text x="206" y="346.5" transform="rotate(-90 206 346.5)">IP+</text>
<text x="89.6" y="348" transform="rotate(-90 89.6 348)">4</text>
<text x="93.1" y="348" transform="rotate(-90 93.1 348)">3</text>
<text x="96.7" y="348" transform="rotate(-90 96.7 348)">2</text>
<text x="100.2" y="348" transform="rotate(-90 100.2 348)">1</text>
<text x="193.7" y="348" transform="rotate(-90 193.7 348)">4</text>
<text x="197.2" y="348" transform="rotate(-90 197.2 348)">3</text>
<text x="200.7" y="348" transform="rotate(-90 200.7 348)">2</text>
<text x="204.3" y="348" transform="rotate(-90 204.3 348)">1</text>
</g>
<g font-size="3.2">
<text x="312.7" y="63.5">GND</text>
<text x="314.1" y="61.7">2</text>
<text x="312.7" y="123.5">GND</text>
<text x="314.1" y="121.7">2</text>
<text x="89.6" y="319.4" transform="rotate(-90 89.6 319.4)">5</text>
<text x="91.4" y="320.9" transform="rotate(-90 91.4 320.9)">GND</text>
<text x="193.7" y="319.4" transform="rotate(-90 193.7 319.4)">5</text>
<text x="195.4" y="320.9" transform="rotate(-90 195.4 320.9)">GND</text>
</g>
<g font-size="3.2" fill="#f00">
<text x="257.4" y="190.5">1</text>
<text x="258.8" y="192.3">VCC</text>
<text x="65.1" y="211.7">1</text>
<text x="66.6" y="213.4">VCC</text>
<text x="100.2" y="319.4" transform="rotate(-90 100.2 319.4)">8</text>
<text x="102" y="320.9" transform="rotate(-90 102 320.9)">VCC</text>
<text x="204.3" y="319.4" transform="rotate(-90 204.3 319.4)">8</text>
<text x="206" y="320.9" transform="rotate(-90 206 320.9)">VCC</text>
</g>
</svg>
